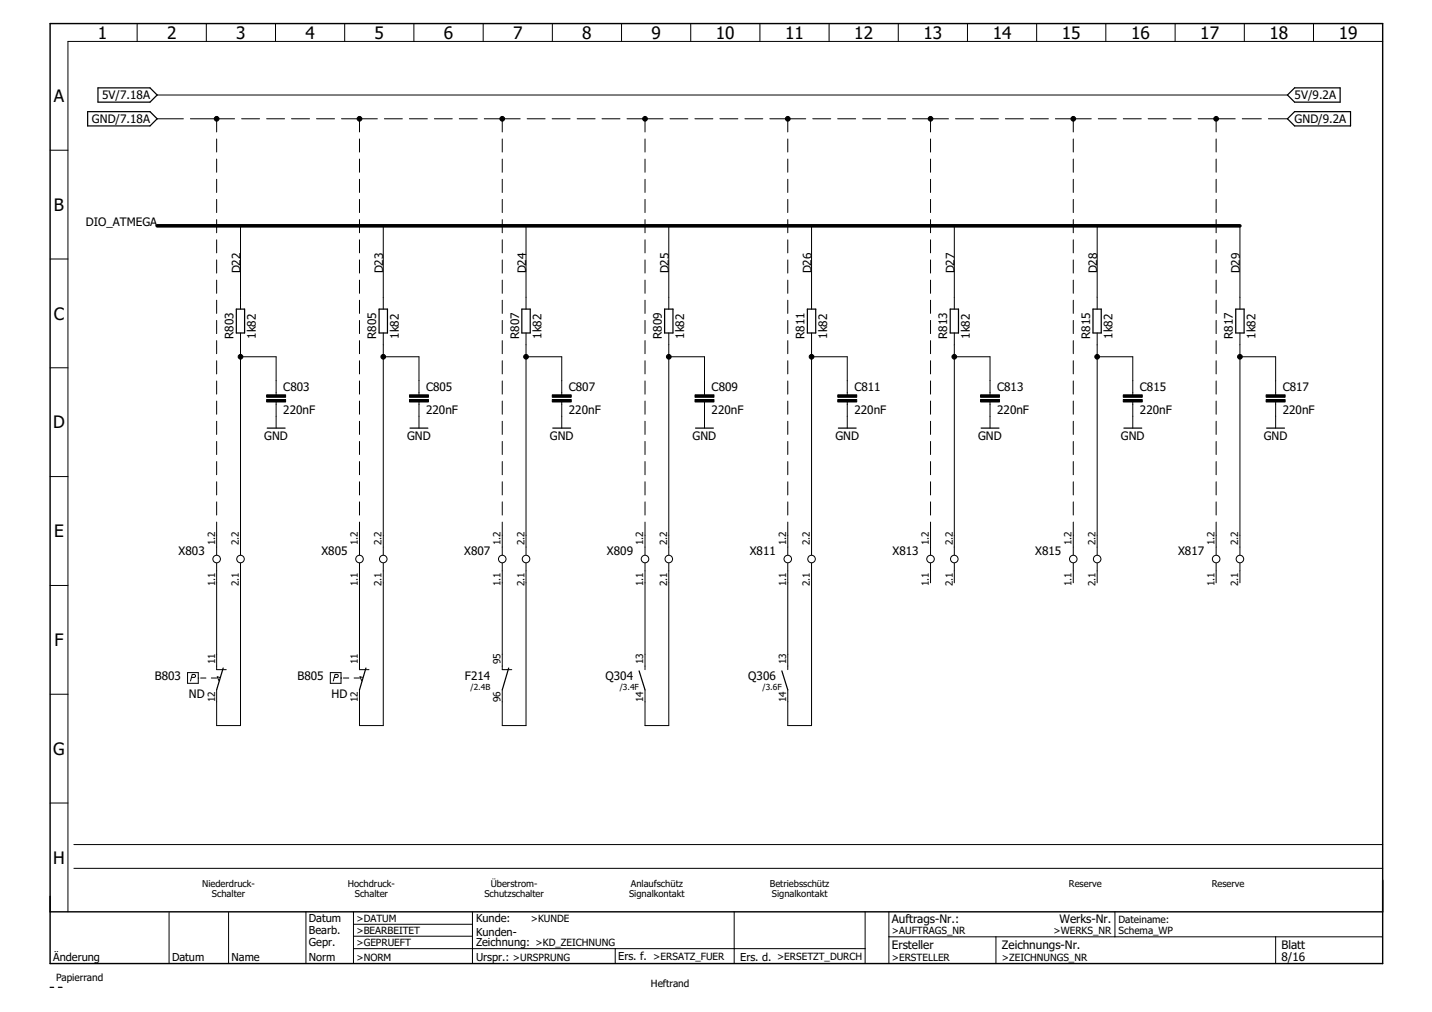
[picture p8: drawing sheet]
<svg xmlns="http://www.w3.org/2000/svg" width="297mm" height="210mm" viewBox="0 0 297 210" stroke-linecap="round" stroke-linejoin="round" font-family="sans-serif">
<g fill="none" stroke="#000" stroke-width=".25">
<path d="M20.3 18.2h10.8l1.5 1.5-1.5 1.5h-10.8zM267.1 19.7l1.4-1.5h9.5v3h-9.5zM18.2 23.2h12.9l1.5 1.4-1.5 1.5h-12.9zM267.1 24.6l1.4-1.4h11.6v2.9h-11.6zM49 64.1h1.7v5h-1.7zM78.6 64.1h1.8v5h-1.8zM108.2 64.1h1.8v5h-1.8zM137.9 64.1h1.7v5h-1.7zM167.5 64.1h1.7v5h-1.7zM197.1 64.1h1.7v5h-1.7zM226.7 64.1h1.7v5h-1.7zM256.3 64.1h1.8v5h-1.8z"/>
<path d="M55.4 88.8h3.7M85 88.8h3.8M114.7 88.8h3.7M144.3 88.8h3.7M173.9 88.8h3.7M203.5 88.8h3.7M233.1 88.8h3.7M262.7 88.8h3.7M46.3 138.6l-1.4 4.5M75.9 138.6l-1.3 4.5M105.5 138.6l-1.3 4.5M132.6 139.1l1.2 4"/>
<path d="M162.2 139.1l1.2 4M10.4 204.8h.7M12.1 204.8h.8"/>
</g>
<g fill="none" stroke="#000" stroke-width=".21">
<path d="M28.4 4.9v3.7M32.6 19.7h234.5M42.8 4.9v3.7M57.1 4.9v3.7M71.5 4.9v3.7M85.9 4.9v3.7M100.2 4.9v3.7M114.6 4.9v3.7M128.9 4.9v3.7M143.3 4.9v3.7M157.6 4.9v3.7M172 4.9v3.7"/>
<path d="M186.3 4.9v3.7M200.7 4.9v3.7M215 4.9v3.7M229.4 4.9v3.7M243.8 4.9v3.7M258.1 4.9v3.7M272.5 4.9v3.7M286.8 8.6h-272.7v180.5M10.4 31.2h3.7M32.6 24.6h5.4M39.5 24.6h9.2M44.9 24.6v2.8"/>
<path d="M44.9 28.8v2.7M44.9 33v2.7M44.9 37.2v2.7M50.1 24.6h3.7M55.3 24.6h3.7M60.5 24.6h3.7M65.7 24.6h3.7M70.8 24.6h7.5M74.6 24.6v2.8M74.6 28.8v2.7M74.6 33v2.7M74.6 37.2v2.7"/>
<path d="M79.7 24.6h3.8M84.9 24.6h3.7M90.1 24.6h3.7M95.3 24.6h3.7M100.5 24.6h7.4M104.2 24.6v2.8M104.2 28.8v2.7M104.2 33v2.7M104.2 37.2v2.7M109.3 24.6h3.8M114.5 24.6h3.8M119.7 24.6h3.7"/>
<path d="M124.9 24.6h3.7M130.1 24.6h7.4M133.8 24.6v2.8M133.8 28.8v2.7M133.8 33v2.7M133.8 37.2v2.7M139 24.6h3.7M144.1 24.6h3.8M149.3 24.6h3.8M154.5 24.6h3.7M159.7 24.6h7.4M163.4 24.6v2.8"/>
<path d="M163.4 28.8v2.7M163.4 33v2.7M163.4 37.2v2.7M168.6 24.6h3.7M173.8 24.6h3.7M178.9 24.6h3.8M184.1 24.6h3.8M189.3 24.6h7.4M193 24.6v2.8M193 28.8v2.7M193 33v2.7M193 37.2v2.7"/>
<path d="M198.2 24.6h3.7M203.4 24.6h3.7M208.6 24.6h3.7M213.7 24.6h3.8M218.9 24.6h7.5M222.6 24.6v2.8M222.6 28.8v2.7M222.6 33v2.7M222.6 37.2v2.7M227.8 24.6h3.7M233 24.6h3.7M238.2 24.6h3.7"/>
<path d="M243.4 24.6h3.7M248.5 24.6h7.7M252.3 24.6v2.8M252.3 28.8v2.7M252.3 33v2.7M252.3 37.2v2.7M257.7 24.6h3.9M263.1 24.6h4M10.4 53.7h3.7M44.9 41.4v2.7M44.9 45.6v2.7M44.9 49.7v2.8"/>
<path d="M44.9 53.9v2.7M44.9 58.1v2.7M49.9 46.8v17.3M74.6 41.4v2.7M74.6 45.6v2.7M74.6 49.7v2.8M74.6 53.9v2.7M74.6 58.1v2.7M79.5 46.8v17.3M104.2 41.4v2.7M104.2 45.6v2.7M104.2 49.7v2.8"/>
<path d="M104.2 53.9v2.7M104.2 58.1v2.7M109.1 46.8v17.3M133.8 41.4v2.7M133.8 45.6v2.7M133.8 49.7v2.8M133.8 53.9v2.7M133.8 58.1v2.7M138.7 46.8v17.3M163.4 41.4v2.7M163.4 45.6v2.7M163.4 49.7v2.8"/>
<path d="M163.4 53.9v2.7M163.4 58.1v2.7M168.3 46.8v17.3M193 41.4v2.7M193 45.6v2.7M193 49.7v2.8M193 53.9v2.7M193 58.1v2.7M198 46.8v17.3M222.6 41.4v2.7M222.6 45.6v2.7M222.6 49.7v2.8"/>
<path d="M222.6 53.9v2.7M222.6 58.1v2.7M227.6 46.8v17.3M252.3 41.4v2.7M252.3 45.6v2.7M252.3 49.7v2.8M252.3 53.9v2.7M252.3 58.1v2.7M257.2 46.8v17.3M10.4 76.3h3.7M44.9 62.3v2.7M44.9 66.5v2.7"/>
<path d="M44.9 70.7v2.7M44.9 74.8v2.8M44.9 79v2.7M49.9 69.1v46M49.9 74h7.4v7.9M74.6 62.3v2.7M74.6 66.5v2.7M74.6 70.7v2.7M74.6 74.8v2.8M74.6 79v2.7M79.5 69.1v46M79.5 74h7.4v7.9"/>
<path d="M104.2 62.3v2.7M104.2 66.5v2.7M104.2 70.7v2.7M104.2 74.8v2.8M104.2 79v2.7M109.1 69.1v46M109.1 74h7.4v7.9M133.8 62.3v2.7M133.8 66.5v2.7M133.8 70.7v2.7M133.8 74.8v2.8M133.8 79v2.7"/>
<path d="M138.7 69.1v46M138.7 74h7.4v7.9M163.4 62.3v2.7M163.4 66.5v2.7M163.4 70.7v2.7M163.4 74.8v2.8M163.4 79v2.7M168.3 69.1v46M168.3 74h7.4v7.9M193 62.3v2.7M193 66.5v2.7M193 70.7v2.7"/>
<path d="M193 74.8v2.8M193 79v2.7M198 69.1v46M198 74h7.4v7.9M222.6 62.3v2.7M222.6 66.5v2.7M222.6 70.7v2.7M222.6 74.8v2.8M222.6 79v2.7M227.6 69.1v46M227.6 74h7.4v7.9M252.3 62.3v2.7"/>
<path d="M252.3 66.5v2.7M252.3 70.7v2.7M252.3 74.8v2.8M252.3 79v2.7M257.2 74h7.4v7.9M257.2 69.1v46M10.4 98.8h3.7M44.9 83.2v2.7M44.9 87.4v2.7M44.9 91.6v2.7M44.9 95.7v2.8M44.9 99.9v2.8"/>
<path d="M57.3 83.4v5.4M74.6 83.2v2.7M74.6 87.4v2.7M74.6 91.6v2.7M74.6 95.7v2.8M74.6 99.9v2.8M86.9 83.4v5.4M104.2 83.2v2.7M104.2 87.4v2.7M104.2 91.6v2.7M104.2 95.7v2.8M104.2 99.9v2.8"/>
<path d="M116.5 83.4v5.4M133.8 83.2v2.7M133.8 87.4v2.7M133.8 91.6v2.7M133.8 95.7v2.8M133.8 99.9v2.8M146.1 83.4v5.4M163.4 83.2v2.7M163.4 87.4v2.7M163.4 91.6v2.7M163.4 95.7v2.8M163.4 99.9v2.8"/>
<path d="M175.7 83.4v5.4M193 83.2v2.7M193 87.4v2.7M193 91.6v2.7M193 95.7v2.8M193 99.9v2.8M205.4 83.4v5.4M222.6 83.2v2.7M222.6 87.4v2.7M222.6 91.6v2.7M222.6 95.7v2.8M222.6 99.9v2.8"/>
<path d="M235 83.4v5.4M252.3 83.2v2.7M252.3 87.4v2.7M252.3 91.6v2.7M252.3 95.7v2.8M252.3 99.9v2.8M264.6 83.4v5.4M44.9 104.1v2.7M44.9 108.3v6.8M44.9 116.8v22.1h2M49.9 116.8v33.7h-5v-7.4M74.6 104.1v2.7"/>
<path d="M74.6 108.3v6.8M74.6 116.8v22.1h1.9M79.5 116.8v33.7h-4.9v-7.4M104.2 104.1v2.7M104.2 108.3v6.8M104.2 116.8v22.1h2M109.1 116.8v33.7h-4.9v-7.4M133.8 104.1v2.7M133.8 108.3v6.8M133.8 116.8v22.1M138.7 116.8v33.7h-4.9v-7.4M163.4 104.1v2.7"/>
<path d="M163.4 108.3v6.8M163.4 116.8v22.1M168.3 116.8v33.7h-4.9v-7.4M193 104.1v2.7M193 108.3v6.8M193 116.8v4.1M198 116.8v4.1M222.6 104.1v2.7M222.6 108.3v6.8M222.6 116.8v4.1M227.6 116.8v4.1M252.3 104.1v2.7"/>
<path d="M252.3 108.3v6.8M252.3 116.8v4.1M257.2 116.8v4.1M10.4 121.4h3.7M38.9 139.5h2.2v2.2h-2.2zM68.5 139.5h2.2v2.2h-2.2zM10.4 144h3.7M39.8 140.5h.6l.2-.2-.1-.3-.6-.1-.4 1.3M41.1 140.6h.1M41.6 140.6h1.1M43.8 140.6h1.1M45.6 140.5l-.5-.1 .3 .8"/>
<path d="M69.4 140.5h.6l.2-.2-.1-.3-.6-.1-.4 1.3M70.7 140.6h.2M71.2 140.6h1.1M73.4 140.6h1.2M75.2 140.5l-.5-.1 .4 .8M10.4 166.6h3.7M15.3 175.2h271.5M15.3 180.1h271.5M35.1 189.3v10.6M47.4 189.3v10.6M63.5 189.1v10.8M73.3 189.1v10.8"/>
<path d="M73.3 196.8h106.2M73.3 191.7h24.7M73.3 194.2h24.7M98 189.1v10.8M127.6 196.8v3.1M152.3 189.1v10.8M179.5 189.1v10.8M184.4 194.3h102.3M184.4 189.1v10.8M206.6 194.3v5.6M231.3 189.1v5.2M264.6 194.3v5.6"/>
<circle cx="44.9" cy="116" r=".78"/>
<circle cx="49.9" cy="116" r=".78"/>
<circle cx="74.6" cy="116" r=".78"/>
<circle cx="79.5" cy="116" r=".78"/>
<circle cx="104.2" cy="116" r=".78"/>
<circle cx="109.1" cy="116" r=".78"/>
<circle cx="133.8" cy="116" r=".78"/>
<circle cx="138.7" cy="116" r=".78"/>
<circle cx="163.4" cy="116" r=".78"/>
<circle cx="168.3" cy="116" r=".78"/>
<circle cx="193" cy="116" r=".78"/>
<circle cx="198" cy="116" r=".78"/>
<circle cx="222.6" cy="116" r=".78"/>
<circle cx="227.6" cy="116" r=".78"/>
<circle cx="252.3" cy="116" r=".78"/>
<circle cx="257.2" cy="116" r=".78"/>
</g>
<path d="M10.4 4.9h276.4v195h-276.4zM10.4 189.1h276.4" fill="none" stroke="#000" stroke-width=".3"/>
<g fill="#000" stroke="#000" stroke-width=".21">
<path d="M55.3 82.9h3.9v.5h-3.9zM55.3 81.9h3.9v.5h-3.9zM84.9 82.9h4v.5h-4zM84.9 81.9h4v.5h-4zM114.6 82.9h3.9v.5h-3.9zM114.6 81.9h3.9v.5h-3.9zM144.2 82.9h3.9v.5h-3.9zM144.2 81.9h3.9v.5h-3.9zM173.8 82.9h3.9v.5h-3.9zM173.8 81.9h3.9v.5h-3.9zM203.4 82.9h3.9v.5h-3.9zM203.4 81.9h3.9v.5h-3.9z"/>
<path d="M233 82.9h3.9v.5h-3.9zM233 81.9h3.9v.5h-3.9zM262.6 82.9h4v.5h-4zM262.6 81.9h4v.5h-4z"/>
</g>
<path d="M32.6 46.8h224.6" fill="none" stroke="#000" stroke-width=".74"/>
<g fill="#000" stroke="#000" stroke-width=".21">
<circle cx="44.9" cy="24.6" r=".49"/>
<circle cx="74.6" cy="24.6" r=".49"/>
<circle cx="104.2" cy="24.6" r=".49"/>
<circle cx="133.8" cy="24.6" r=".49"/>
<circle cx="163.4" cy="24.6" r=".49"/>
<circle cx="193" cy="24.6" r=".49"/>
<circle cx="222.6" cy="24.6" r=".49"/>
<circle cx="252.3" cy="24.6" r=".49"/>
<circle cx="49.9" cy="74" r=".49"/>
<circle cx="79.5" cy="74" r=".49"/>
<circle cx="109.1" cy="74" r=".49"/>
<circle cx="138.7" cy="74" r=".49"/>
<circle cx="168.3" cy="74" r=".49"/>
<circle cx="198" cy="74" r=".49"/>
<circle cx="227.6" cy="74" r=".49"/>
<circle cx="257.2" cy="74" r=".49"/>
</g>
<g font-size="3.6">
<text x="20.3" y="8">1</text>
<text x="34.7" y="8">2</text>
<text x="49" y="8">3</text>
<text x="63.4" y="8">4</text>
<text x="77.7" y="8">5</text>
<text x="92.1" y="8">6</text>
<text x="106.4" y="8">7</text>
<text x="120.8" y="8">8</text>
<text x="135.1" y="8">9</text>
<text x="148.5" y="8">10</text>
<text x="162.9" y="8">11</text>
<text x="177.2" y="8">12</text>
<text x="191.6" y="8">13</text>
<text x="205.9" y="8">14</text>
<text x="220.3" y="8">15</text>
<text x="234.6" y="8">16</text>
<text x="249" y="8">17</text>
<text x="263.3" y="8">18</text>
<text x="277.7" y="8">19</text>
<text x="11.2" y="21.1">A</text>
<text x="11.2" y="43.7">B</text>
<text x="11.2" y="66.3">C</text>
<text x="11" y="88.8">D</text>
<text x="11.2" y="111.4">E</text>
<text x="11.3" y="134">F</text>
<text x="11.1" y="156.5">G</text>
<text x="11" y="179.1">H</text>
</g>
<g font-size="2.4">
<text x="21.2" y="20.6">5V/7.18A</text>
<text x="268.5" y="20.6">5V/9.2A</text>
<text x="19.1" y="25.5">GND/7.18A</text>
<text x="268.5" y="25.5">GND/9.2A</text>
<text x="17.8" y="46.8">DIO_ATMEGA</text>
<text x="49.9" y="56.7" transform="rotate(-90 49.9 56.7)">D22</text>
<text x="79.5" y="56.7" transform="rotate(-90 79.5 56.7)">D23</text>
<text x="109.1" y="56.7" transform="rotate(-90 109.1 56.7)">D24</text>
<text x="138.7" y="56.7" transform="rotate(-90 138.7 56.7)">D25</text>
<text x="168.3" y="56.7" transform="rotate(-90 168.3 56.7)">D26</text>
<text x="198" y="56.7" transform="rotate(-90 198 56.7)">D27</text>
<text x="227.6" y="56.7" transform="rotate(-90 227.6 56.7)">D28</text>
<text x="257.2" y="56.7" transform="rotate(-90 257.2 56.7)">D29</text>
<text x="48.4" y="70.3" transform="rotate(-90 48.4 70.3)">R803</text>
<text x="53.1" y="70.3" transform="rotate(-90 53.1 70.3)">1k82</text>
<text x="78" y="70.3" transform="rotate(-90 78 70.3)">R805</text>
<text x="82.7" y="70.3" transform="rotate(-90 82.7 70.3)">1k82</text>
<text x="107.7" y="70.3" transform="rotate(-90 107.7 70.3)">R807</text>
<text x="112.3" y="70.3" transform="rotate(-90 112.3 70.3)">1k82</text>
<text x="137.3" y="70.3" transform="rotate(-90 137.3 70.3)">R809</text>
<text x="141.9" y="70.3" transform="rotate(-90 141.9 70.3)">1k82</text>
<text x="166.9" y="70.3" transform="rotate(-90 166.9 70.3)">R811</text>
<text x="171.6" y="70.3" transform="rotate(-90 171.6 70.3)">1k82</text>
<text x="196.5" y="70.3" transform="rotate(-90 196.5 70.3)">R813</text>
<text x="201.2" y="70.3" transform="rotate(-90 201.2 70.3)">1k82</text>
<text x="226.1" y="70.3" transform="rotate(-90 226.1 70.3)">R815</text>
<text x="230.8" y="70.3" transform="rotate(-90 230.8 70.3)">1k82</text>
<text x="255.7" y="70.3" transform="rotate(-90 255.7 70.3)">R817</text>
<text x="260.4" y="70.3" transform="rotate(-90 260.4 70.3)">1k82</text>
<text x="58.8" y="81">C803</text>
<text x="88.4" y="81">C805</text>
<text x="118" y="81">C807</text>
<text x="147.6" y="81">C809</text>
<text x="177.2" y="81">C811</text>
<text x="206.8" y="81">C813</text>
<text x="236.5" y="81">C815</text>
<text x="266.1" y="81">C817</text>
<text x="58.8" y="86">220nF</text>
<text x="88.4" y="86">220nF</text>
<text x="118" y="86">220nF</text>
<text x="147.6" y="86">220nF</text>
<text x="177.2" y="86">220nF</text>
<text x="206.8" y="86">220nF</text>
<text x="236.5" y="86">220nF</text>
<text x="266.1" y="86">220nF</text>
<text x="54.8" y="91.3">GND</text>
<text x="84.4" y="91.3">GND</text>
<text x="114" y="91.3">GND</text>
<text x="143.7" y="91.3">GND</text>
<text x="173.3" y="91.3">GND</text>
<text x="202.9" y="91.3">GND</text>
<text x="232.5" y="91.3">GND</text>
<text x="262.1" y="91.3">GND</text>
<text x="37.1" y="115.2">X803</text>
<text x="66.7" y="115.2">X805</text>
<text x="96.3" y="115.2">X807</text>
<text x="125.9" y="115.2">X809</text>
<text x="155.5" y="115.2">X811</text>
<text x="185.1" y="115.2">X813</text>
<text x="214.8" y="115.2">X815</text>
<text x="244.4" y="115.2">X817</text>
<text x="32.1" y="141.1">B803</text>
<text x="61.7" y="141.1">B805</text>
<text x="96.4" y="141.1">F214</text>
<text x="125.6" y="141.1">Q304</text>
<text x="155.2" y="141.1">Q306</text>
<text x="39.2" y="144.8">ND</text>
<text x="68.8" y="144.8">HD</text>
<text x="185" y="191.3">Auftrags-Nr.:</text>
<text x="219.8" y="191.3">Werks-Nr.</text>
<text x="185" y="196.8">Ersteller</text>
<text x="207.8" y="196.8">Zeichnungs-Nr.</text>
<text x="265.8" y="196.8">Blatt</text>
<text x="265.8" y="199.2">8/16</text>
</g>
<g font-size="2.3">
<text x="64.1" y="191.2">Datum</text>
<text x="98.7" y="191.2">Kunde:</text>
<text x="64.1" y="196.2">Gepr.</text>
<text x="64.1" y="193.7">Bearb.</text>
<text x="98.7" y="194.1">Kunden-</text>
<text x="98.7" y="196.2">Zeichnung: &gt;KD_ZEICHNUNG</text>
<text x="11" y="199.2">Änderung</text>
<text x="35.7" y="199.2">Datum</text>
<text x="48" y="199.2">Name</text>
<text x="64.1" y="199.2">Norm</text>
<text x="98.7" y="199.2">Urspr.: &gt;URSPRUNG</text>
<text x="128.2" y="199.1">Ers. f. &gt;ERSATZ_FUER</text>
<text x="153.5" y="199.2">Ers. d. &gt;ERSETZT_DURCH</text>
</g>
<g font-size="2.1">
<text x="44.6" y="113.1" transform="rotate(-90 44.6 113.1)">1.2</text>
<text x="49.5" y="113.1" transform="rotate(-90 49.5 113.1)">2.2</text>
<text x="74.2" y="113.1" transform="rotate(-90 74.2 113.1)">1.2</text>
<text x="79.2" y="113.1" transform="rotate(-90 79.2 113.1)">2.2</text>
<text x="103.8" y="113.1" transform="rotate(-90 103.8 113.1)">1.2</text>
<text x="108.8" y="113.1" transform="rotate(-90 108.8 113.1)">2.2</text>
<text x="133.4" y="113.1" transform="rotate(-90 133.4 113.1)">1.2</text>
<text x="138.4" y="113.1" transform="rotate(-90 138.4 113.1)">2.2</text>
<text x="163.1" y="113.1" transform="rotate(-90 163.1 113.1)">1.2</text>
<text x="168" y="113.1" transform="rotate(-90 168 113.1)">2.2</text>
<text x="192.7" y="113.1" transform="rotate(-90 192.7 113.1)">1.2</text>
<text x="197.6" y="113.1" transform="rotate(-90 197.6 113.1)">2.2</text>
<text x="222.3" y="113.1" transform="rotate(-90 222.3 113.1)">1.2</text>
<text x="227.2" y="113.1" transform="rotate(-90 227.2 113.1)">2.2</text>
<text x="251.9" y="113.1" transform="rotate(-90 251.9 113.1)">1.2</text>
<text x="256.8" y="113.1" transform="rotate(-90 256.8 113.1)">2.2</text>
<text x="44.6" y="121.6" transform="rotate(-90 44.6 121.6)">1.1</text>
<text x="49.5" y="121.6" transform="rotate(-90 49.5 121.6)">2.1</text>
<text x="74.2" y="121.6" transform="rotate(-90 74.2 121.6)">1.1</text>
<text x="79.2" y="121.6" transform="rotate(-90 79.2 121.6)">2.1</text>
<text x="103.8" y="121.6" transform="rotate(-90 103.8 121.6)">1.1</text>
<text x="108.8" y="121.6" transform="rotate(-90 108.8 121.6)">2.1</text>
<text x="133.4" y="121.6" transform="rotate(-90 133.4 121.6)">1.1</text>
<text x="138.4" y="121.6" transform="rotate(-90 138.4 121.6)">2.1</text>
<text x="163.1" y="121.6" transform="rotate(-90 163.1 121.6)">1.1</text>
<text x="168" y="121.6" transform="rotate(-90 168 121.6)">2.1</text>
<text x="192.7" y="121.6" transform="rotate(-90 192.7 121.6)">1.1</text>
<text x="197.6" y="121.6" transform="rotate(-90 197.6 121.6)">2.1</text>
<text x="222.3" y="121.6" transform="rotate(-90 222.3 121.6)">1.1</text>
<text x="227.2" y="121.6" transform="rotate(-90 227.2 121.6)">2.1</text>
<text x="251.9" y="121.6" transform="rotate(-90 251.9 121.6)">1.1</text>
<text x="256.8" y="121.6" transform="rotate(-90 256.8 121.6)">2.1</text>
<text x="44.6" y="137.8" transform="rotate(-90 44.6 137.8)">11</text>
<text x="74.2" y="137.8" transform="rotate(-90 74.2 137.8)">11</text>
<text x="103.8" y="137.8" transform="rotate(-90 103.8 137.8)">95</text>
<text x="133.4" y="137.8" transform="rotate(-90 133.4 137.8)">13</text>
<text x="163.1" y="137.8" transform="rotate(-90 163.1 137.8)">13</text>
<text x="44.6" y="145.7" transform="rotate(-90 44.6 145.7)">12</text>
<text x="74.2" y="145.7" transform="rotate(-90 74.2 145.7)">12</text>
<text x="103.8" y="145.7" transform="rotate(-90 103.8 145.7)">96</text>
<text x="133.4" y="145.7" transform="rotate(-90 133.4 145.7)">14</text>
<text x="163.1" y="145.7" transform="rotate(-90 163.1 145.7)">14</text>
<text x="73.9" y="191.2">&gt;DATUM</text>
<text x="110.1" y="191.2">&gt;KUNDE</text>
<text x="232" y="191.3">Dateiname:</text>
<text x="73.9" y="193.7">&gt;BEARBEITET</text>
<text x="73.9" y="196.2">&gt;GEPRUEFT</text>
<text x="185" y="193.7">&gt;AUFTRAGS_NR</text>
<text x="218.5" y="193.7">&gt;WERKS_NR</text>
<text x="232" y="193.7">Schema_WP</text>
<text x="11.6" y="203.6">Papierrand</text>
<text x="73.9" y="199.2">&gt;NORM</text>
<text x="185" y="199.2">&gt;ERSTELLER</text>
<text x="207.8" y="199.2">&gt;ZEICHNUNGS_NR</text>
<text x="135" y="204.8">Heftrand</text>
</g>
<g font-size="1.9">
<text x="41.9" y="184">Niederdruck-</text>
<text x="72.2" y="184">Hochdruck-</text>
<text x="101.8" y="184">Überstrom-</text>
<text x="130.8" y="184">Anlaufschütz</text>
<text x="159.7" y="184">Betriebsschütz</text>
<text x="221.7" y="184">Reserve</text>
<text x="251.3" y="184">Reserve</text>
<text x="44" y="186">Schalter</text>
<text x="73.6" y="186">Schalter</text>
<text x="100.5" y="186">Schutzschalter</text>
<text x="130.5" y="186">Signalkontakt</text>
<text x="160.1" y="186">Signalkontakt</text>
</g>
<g font-size="1.7">
<text x="97.6" y="143.1">/2.4B</text>
<text x="128.6" y="143.1">/3.4F</text>
<text x="158.2" y="143.1">/3.6F</text>
</g>
</svg>
